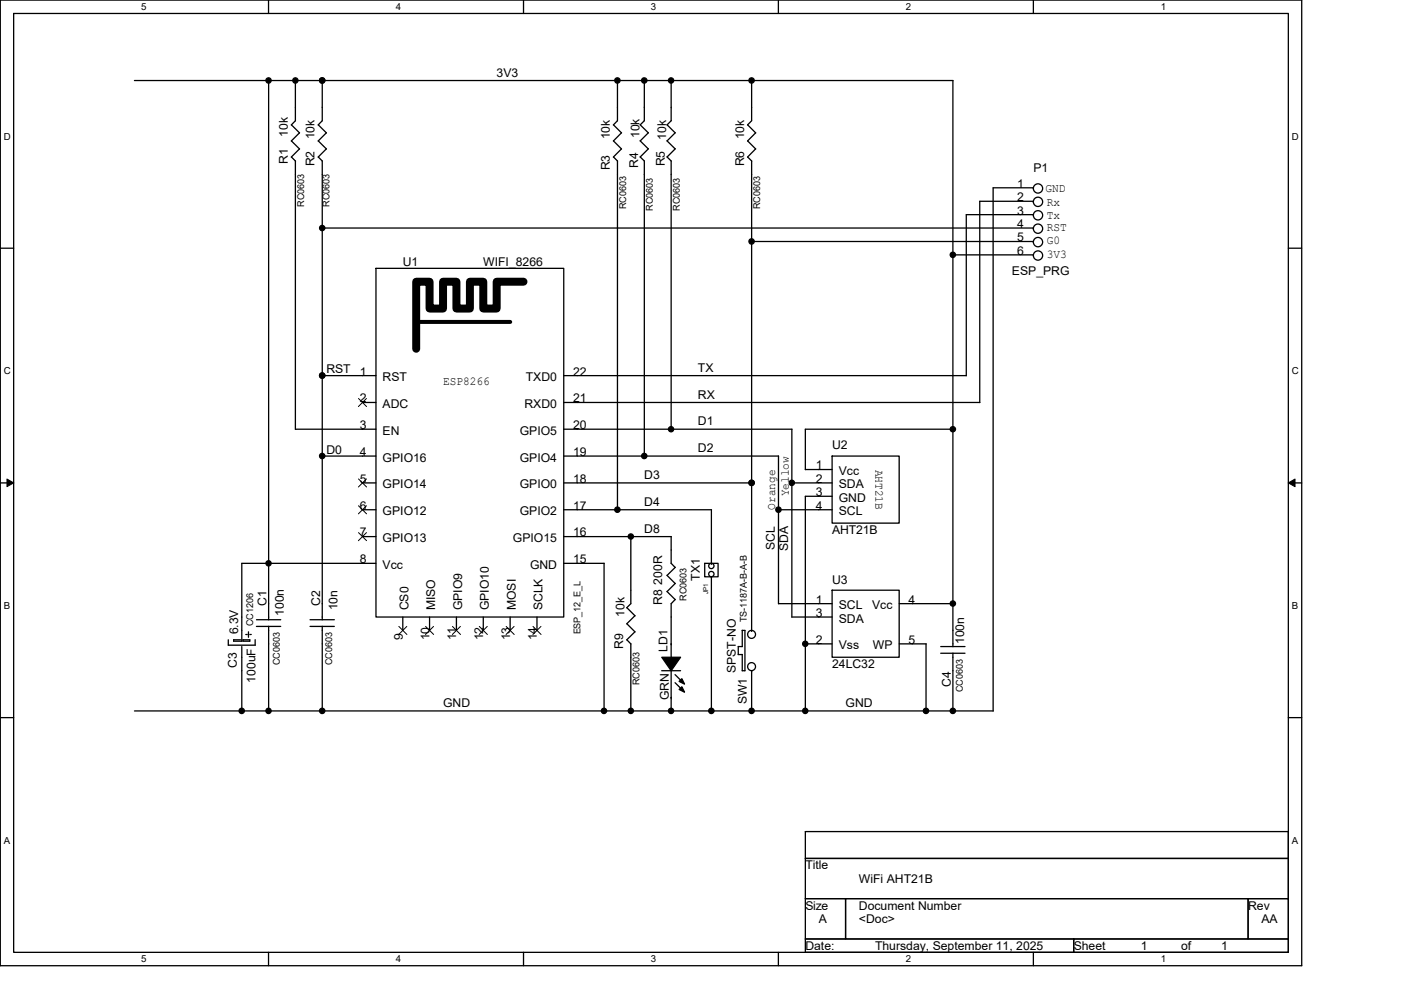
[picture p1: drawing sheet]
<svg xmlns="http://www.w3.org/2000/svg" width="297mm" height="210mm" viewBox="0 0 297 210" stroke-linecap="round" stroke-linejoin="round" font-family="sans-serif">
<path d="M.1 0h275.9v204.8h-275.9zM2.9 2.9h270.3v199.1h-270.3z" fill="none" stroke="#000" stroke-width=".28"/>
<g fill="#fff">
<path d="M29.9 .3h1.1v2.3h-1.1z"/>
<path d="M29.9 202.3h1.1v2.3h-1.1z"/>
</g>
<path d="M56.9 0v2.9M56.9 202v2.8" fill="none" stroke="#000" stroke-width=".28"/>
<g fill="#fff">
<path d="M83.9 .3h1.2v2.3h-1.2z"/>
<path d="M83.9 202.3h1.2v2.3h-1.2z"/>
</g>
<path d="M111 0v2.9M111 202v2.8" fill="none" stroke="#000" stroke-width=".28"/>
<g fill="#fff">
<path d="M138 .3h1.1v2.3h-1.1z"/>
<path d="M138 202.3h1.1v2.3h-1.1z"/>
</g>
<path d="M165 0v2.9M165 202v2.8" fill="none" stroke="#000" stroke-width=".28"/>
<g fill="#fff">
<path d="M192 .3h1.2v2.3h-1.2z"/>
<path d="M192 202.3h1.2v2.3h-1.2z"/>
</g>
<path d="M219.1 0v2.9M219.1 202v2.8" fill="none" stroke="#000" stroke-width=".28"/>
<g fill="#fff">
<path d="M246.1 .3h1.1v2.3h-1.1z"/>
<path d="M246.1 202.3h1.1v2.3h-1.1z"/>
<path d="M.8 27.7h1.5v2.3h-1.5z"/>
<path d="M273.9 27.7h1.5v2.3h-1.5z"/>
<path d="M.8 77.5h1.5v2.3h-1.5z"/>
<path d="M273.9 77.5h1.5v2.3h-1.5z"/>
</g>
<path d="M.1 52.6h2.8M273.2 52.6h2.8" fill="none" stroke="#000" stroke-width=".28"/>
<g fill="#fff">
<path d="M.8 127.3h1.4v2.3h-1.4z"/>
<path d="M273.9 127.3h1.3v2.3h-1.3z"/>
</g>
<path d="M.1 102.4h2.8M273.2 102.4h2.8" fill="none" stroke="#000" stroke-width=".28"/>
<path d="M1.5 101.6l1.4 .8-1.4 .8zM273.2 102.4l1.4-.8v1.6z" fill="#000" stroke="#000" stroke-width=".21"/>
<g fill="#fff">
<path d="M.8 177.1h1.4v2.3h-1.4z"/>
<path d="M273.9 177.1h1.3v2.3h-1.3z"/>
</g>
<g fill="none" stroke="#000" stroke-width=".28">
<path d="M28.5 17.1h173.5v120.1M57 17.1v114.4M62.6 17.1v8.5l-.8 .9M68.3 17.1v8.5l-.8 .9 1.7 1.7M130.9 17.1v8.5l-.9 .9M136.6 17.1v8.5M142.3 17.1v8.5l-.9 .9M159.4 17.1v8.5l-.9 .9M61.8 26.5l1.7 1.7-1.7 1.7M61.8 29.9l1.7 1.7-1.7 1.7M61.8 33.3l.8 .9M62.6 34.1v57l17.1-.1"/>
<path d="M67.5 33.3l.8 .9M68.3 34.1v97.4M69.2 28.2l-1.7 1.7 1.7 1.7M69.2 31.6l-1.7 1.7M130.1 26.5l1.7 1.7-1.8 1.7M130.1 29.9l1.7 1.7-1.8 1.7M130.1 33.3l.8 .9M130.9 34.1v74M135.7 29.9l1.8 1.7M135.7 26.5l1.8 1.7M135.7 33.3l.9 .8v62.7M136.6 25.6l-.9 .9"/>
<path d="M137.5 31.6l-1.8 1.7M137.5 28.2l-1.8 1.7M141.4 29.9l1.7 1.7M141.4 26.5l1.7 1.7M143.2 31.6l-1.8 1.7 .9 .8v57M143.2 28.2l-1.8 1.7M158.5 26.5l1.7 1.7-1.7 1.7M158.5 29.9l1.7 1.7-1.7 1.7M158.5 33.3l.9 .9M159.4 34.1v99.6M219.1 39.8h.1M219.1 39.8h-8.5v111h-182.1"/>
<path d="M68.3 48.4h150.8M79.7 56.9h39.8v74h-39.8zM159.4 51.2h59.7M202 54.1h17.1M219.1 42.7h.1M219.1 45.5h.1M219.1 48.4h.1M219.1 51.2h.1M219.1 54.1h.1M219.1 42.7h-11.4v42.7h-88.2M219.1 45.5h-14.2v34.2M79.7 79.7h-11.4"/>
<path d="M119.5 79.7h85.4M76.9 85.4h2.8M79.7 96.7h-11.4M119.5 96.7h45.6v31.3h11.3M119.5 91h48.4M167.9 91v39.9h8.5M176.4 96.7h14.2v14.3h-14.2zM202.1 91h-31.4v8.6h5.7M76.9 108.1h2.8M76.9 102.4h2.8M76.9 113.8h2.8M79.7 119.5h-28.4v16.5h-1.8"/>
<path d="M119.5 108.1h31.4l-.1 11.4M119.5 102.4h39.9M119.5 113.8h22.8v5.7M119.5 119.5h8.6M128.1 119.5v31.3M133.7 113.8v14.2l-.8 .9 1.7 1.7-1.7 1.7 1.7 1.7M142.3 119.5l.8 .9M149.4 119.5h2.8v2.8h-2.8zM150.8 119.5h.1M176.4 105.3h-5.7v45.5M176.4 108.1h-11.3M176.4 102.4h-8.5"/>
<path d="M51 135.7h-1.5v.3M51.3 137.1v13.7M51.5 135.7h1.5v.3h-1.5zM52.1 134.6h.3M52.7 134v1.2M53 134.6h.3M54.1 135.7v1.1l-5.7 .1v-1.2M54.4 132.9h5.1M54.4 131.4h5.1M57 132.8v18M65.7 132.9h5.2M65.7 131.4h5.2"/>
<path d="M68.3 132.8v18M85.4 130.9v2.8M91.1 130.9v2.8M96.8 130.9v2.8M102.5 130.9v2.8M108.2 130.9v2.8M113.9 130.9v2.8M132.9 135.7l.9 .9M133.7 136.6v14.2M134.6 134l-1.7 1.7M141.4 122l1.8 1.7-1.8 1.8 1.8 1.6-.9 .9v11.4M142.3 136.6h.1"/>
<path d="M143.2 120.3l-1.8 1.7M150.8 122.3v28.5M150.8 122.3h.1M157.4 133.7v3.4h-.9v1.7h.9l-.1 3.5h.6v-8.6h-.6M159.4 133.7h.1M176.4 136.6h-5.7M176.4 125.2h14.2v14.2h-14.2zM190.6 136.6h5.8M190.6 128h11.5M196.3 136.6v14.2M199.5 137.1h5.1M199.5 138.6h5.1"/>
<path d="M202 138.5v12.3M.1 152.2h2.8M140.3 142.3h4M142.3 142.3v8.5M142.3 147.9h.1M143.1 143.1l1.8 1.7M143.1 144.8l1.8 1.7M159.4 142.3v8.5M159.4 142.3h.1M273.2 152.2h2.8M170.7 176.4h102.5v5.7h-102.5zM170.7 199.2h56.9v2.8h-56.9z"/>
<path d="M170.7 182.1h102.5v8.5h-102.5zM170.7 190.6h8.6v8.6h-8.6zM179.3 190.6h85.3v8.6h-85.3zM227.6 199.2h45.6v2.8h-45.6zM264.6 190.6h8.6v8.6h-8.6z"/>
<circle cx="220.1" cy="40" r=".99"/>
<circle cx="220.1" cy="51.3" r=".99"/>
<circle cx="220.1" cy="54.2" r=".99"/>
<circle cx="220.1" cy="45.7" r=".99"/>
<circle cx="220.1" cy="42.8" r=".99"/>
<circle cx="220.1" cy="48.5" r=".99"/>
<circle cx="150.8" cy="120" r=".57"/>
<circle cx="150.8" cy="121.8" r=".57"/>
<circle cx="159.3" cy="134.6" r=".84"/>
<circle cx="159.3" cy="141.4" r=".84"/>
</g>
<path d="M111 59.8h-5.7v5.6h-2.8v-5.6h-2.9v5.6h-2.8v-5.6h-2.9v5.6h-2.8v-5.6h-2.9v14.2" fill="none" stroke="#000" stroke-width="1.7"/>
<path d="M88.2 68.3h20" fill="none" stroke="#000" stroke-width=".85"/>
<g fill="none" stroke="#000" stroke-width=".21">
<path d="M76 84.5l1.7 1.7M77.7 84.5l-1.7 1.7M76 107.3l1.7 1.7M76 113l1.7 1.7M76 101.6l1.7 1.7M77.7 107.3l-1.7 1.7M77.7 113l-1.7 1.7M77.7 101.6l-1.7 1.7M84.6 132.9l1.7 1.7M86.3 132.9l-1.8 1.7M90.2 132.9l1.7 1.7M91.9 132.9l-1.7 1.7"/>
<path d="M95.9 132.9l1.7 1.7M97.6 132.9l-1.7 1.7M101.6 132.9l1.7 1.7M103.3 132.9l-1.7 1.7M107.3 132.9l1.7 1.7M109 132.9l-1.7 1.7M113 132.9l1.7 1.7M114.7 132.9l-1.7 1.7"/>
</g>
<g fill="#000" stroke="#000" stroke-width=".28">
<path d="M140.3 139.4h4l-2 2.9z" fill-rule="evenodd"/>
<path d="M144.6 145.7l.5 1.1-1.1-.6z" fill-rule="evenodd"/>
<path d="M144.6 144l.5 1.1-1.1-.6z" fill-rule="evenodd"/>
<circle cx="56.9" cy="17.1" r=".56"/>
<circle cx="62.6" cy="17.1" r=".56"/>
<circle cx="68.3" cy="17.1" r=".57"/>
<circle cx="130.9" cy="17.1" r=".57"/>
<circle cx="136.6" cy="17.1" r=".57"/>
<circle cx="142.3" cy="17.1" r=".56"/>
<circle cx="159.3" cy="17.1" r=".57"/>
<circle cx="68.3" cy="48.4" r=".56"/>
<circle cx="159.3" cy="51.2" r=".57"/>
<circle cx="202" cy="54" r=".57"/>
<circle cx="68.3" cy="79.7" r=".57"/>
<circle cx="68.3" cy="96.7" r=".57"/>
<circle cx="136.6" cy="96.7" r=".57"/>
<circle cx="142.3" cy="91" r=".55"/>
<circle cx="202" cy="91" r=".56"/>
<circle cx="56.9" cy="119.5" r=".55"/>
<circle cx="130.9" cy="108.1" r=".57"/>
<circle cx="133.7" cy="113.8" r=".55"/>
<circle cx="159.3" cy="102.4" r=".57"/>
<circle cx="165" cy="108.1" r=".57"/>
<circle cx="167.9" cy="102.4" r=".57"/>
<circle cx="170.7" cy="136.6" r=".56"/>
<circle cx="202" cy="128" r=".56"/>
<circle cx="51.2" cy="150.8" r=".57"/>
<circle cx="56.9" cy="150.8" r=".56"/>
<circle cx="68.3" cy="150.8" r=".57"/>
<circle cx="128" cy="150.8" r=".56"/>
<circle cx="133.7" cy="150.8" r=".56"/>
<circle cx="142.3" cy="150.8" r=".56"/>
<circle cx="150.8" cy="150.8" r=".57"/>
<circle cx="159.3" cy="150.8" r=".57"/>
<circle cx="170.7" cy="150.8" r=".56"/>
<circle cx="196.3" cy="150.8" r=".57"/>
<circle cx="202" cy="150.8" r=".57"/>
</g>
<g font-size="2.6">
<text x="105.3" y="16.3">3V3</text>
<text x="61" y="29" transform="rotate(-90 61 29)">10k</text>
<text x="66.7" y="29.6" transform="rotate(-90 66.7 29.6)">10k</text>
<text x="129.3" y="29.6" transform="rotate(-90 129.3 29.6)">10k</text>
<text x="135.6" y="29.3" transform="rotate(-90 135.6 29.3)">10k</text>
<text x="141.2" y="29.6" transform="rotate(-90 141.2 29.6)">10k</text>
<text x="157.8" y="29.6" transform="rotate(-90 157.8 29.6)">10k</text>
<text x="61" y="34.7" transform="rotate(-90 61 34.7)">R1</text>
<text x="66.7" y="35.3" transform="rotate(-90 66.7 35.3)">R2</text>
<text x="135.3" y="35.6" transform="rotate(-90 135.3 35.6)">R4</text>
<text x="141" y="35.3" transform="rotate(-90 141 35.3)">R5</text>
<text x="157.8" y="35.3" transform="rotate(-90 157.8 35.3)">R6</text>
<text x="129.3" y="36.1" transform="rotate(-90 129.3 36.1)">R3</text>
<text x="215.7" y="39.8">1</text>
<text x="219.1" y="36.4">P1</text>
<text x="221.7" y="40.7">GND</text>
<text x="215.7" y="42.7">2</text>
<text x="215.7" y="45.5">3</text>
<text x="222" y="46.4">Tx</text>
<text x="222" y="43.6">Rx</text>
<text x="215.7" y="48.3">4</text>
<text x="215.7" y="51.2">5</text>
<text x="222" y="49">RST</text>
<text x="222" y="51.9">G0</text>
<text x="85.4" y="56.4">U1</text>
<text x="102.5" y="56.4">WIFI_8266</text>
<text x="214.5" y="58.4">ESP_PRG</text>
<text x="215.7" y="54">6</text>
<text x="222" y="54.7">3V3</text>
<text x="69.2" y="79.1">RST</text>
<text x="76.3" y="79.7">1</text>
<text x="81.1" y="80.8">RST</text>
<text x="93.9" y="81.7">ESP8266</text>
<text x="111.5" y="80.8">TXD0</text>
<text x="121.5" y="79.7">22</text>
<text x="148" y="78.8">TX</text>
<text x="76.3" y="85.3">2</text>
<text x="81.1" y="86.5">ADC</text>
<text x="111.2" y="86.5">RXD0</text>
<text x="121.5" y="85.3">21</text>
<text x="148" y="84.5">RX</text>
<text x="76.3" y="91">3</text>
<text x="81.1" y="92.2">EN</text>
<text x="110.2" y="92.2">GPIO5</text>
<text x="121.5" y="91">20</text>
<text x="148" y="90.2">D1</text>
<text x="148" y="95.9">D2</text>
<text x="176.4" y="95.3">U2</text>
<text x="69.2" y="96.2">D0</text>
<text x="76.3" y="96.7">4</text>
<text x="81.1" y="97.9">GPIO16</text>
<text x="110.2" y="97.9">GPIO4</text>
<text x="121.5" y="96.7">19</text>
<text x="136.6" y="101.6">D3</text>
<text x="173" y="99.6">1</text>
<text x="177.8" y="100.8">Vcc</text>
<text x="185.6" y="99.6" transform="rotate(90 185.6 99.6)">AHT21B</text>
<text x="76.3" y="102.4">5</text>
<text x="81.1" y="103.6">GPIO14</text>
<text x="110.2" y="103.6">GPIO0</text>
<text x="121.5" y="102.4">18</text>
<text x="136.6" y="107.3">D4</text>
<text x="167.2" y="105.3" transform="rotate(-90 167.2 105.3)">Yellow</text>
<text x="173" y="105.2">3</text>
<text x="173" y="102.4">2</text>
<text x="177.8" y="106.4">GND</text>
<text x="177.8" y="103.6">SDA</text>
<text x="76.3" y="108.1">6</text>
<text x="76.3" y="113.8">7</text>
<text x="81.1" y="109.3">GPIO12</text>
<text x="110.2" y="109.3">GPIO2</text>
<text x="121.5" y="113.8">16</text>
<text x="121.5" y="108.1">17</text>
<text x="136.6" y="113">D8</text>
<text x="164.4" y="108.1" transform="rotate(-90 164.4 108.1)">Orange</text>
<text x="173" y="108.1">4</text>
<text x="176.4" y="113.3">AHT21B</text>
<text x="177.8" y="109.3">SCL</text>
<text x="76.3" y="119.5">8</text>
<text x="81.1" y="115">GPIO13</text>
<text x="108.8" y="115">GPIO15</text>
<text x="121.5" y="119.5">15</text>
<text x="164.3" y="116.6" transform="rotate(-90 164.3 116.6)">SCL</text>
<text x="167.1" y="116.9" transform="rotate(-90 167.1 116.9)">SDA</text>
<text x="81.1" y="120.7">Vcc</text>
<text x="112.4" y="120.6">GND</text>
<text x="148.4" y="123.2" transform="rotate(-90 148.4 123.2)">TX1</text>
<text x="176.4" y="123.8">U3</text>
<text x="56.5" y="128.6" transform="rotate(-90 56.5 128.6)">C1</text>
<text x="60.2" y="130.6" transform="rotate(-90 60.2 130.6)">100n</text>
<text x="67.9" y="128.6" transform="rotate(-90 67.9 128.6)">C2</text>
<text x="71.6" y="129.5" transform="rotate(-90 71.6 129.5)">10n</text>
<text x="86.6" y="129.5" transform="rotate(-90 86.6 129.5)">CS0</text>
<text x="92.3" y="129.5" transform="rotate(-90 92.3 129.5)">MISO</text>
<text x="98" y="129.5" transform="rotate(-90 98 129.5)">GPIO9</text>
<text x="103.6" y="129.5" transform="rotate(-90 103.6 129.5)">GPIO10</text>
<text x="109.3" y="129.5" transform="rotate(-90 109.3 129.5)">MOSI</text>
<text x="115" y="129.5" transform="rotate(-90 115 129.5)">SCLK</text>
<text x="132.4" y="130.9" transform="rotate(-90 132.4 130.9)">10k</text>
<text x="140.4" y="128.3" transform="rotate(-90 140.4 128.3)">R8 200R</text>
<text x="173" y="128">1</text>
<text x="173" y="130.9">3</text>
<text x="177.8" y="129.2">SCL</text>
<text x="184.9" y="129.2">Vcc</text>
<text x="192.6" y="128">4</text>
<text x="50.5" y="134.6" transform="rotate(-90 50.5 134.6)">6.3V</text>
<text x="85.4" y="135.8" transform="rotate(-90 85.4 135.8)">9</text>
<text x="91.1" y="135.8" transform="rotate(-90 91.1 135.8)">10</text>
<text x="96.7" y="135.8" transform="rotate(-90 96.7 135.8)">11</text>
<text x="102.4" y="135.8" transform="rotate(-90 102.4 135.8)">12</text>
<text x="108.1" y="135.8" transform="rotate(-90 108.1 135.8)">13</text>
<text x="113.8" y="135.8" transform="rotate(-90 113.8 135.8)">14</text>
<text x="132.1" y="137.7" transform="rotate(-90 132.1 137.7)">R9</text>
<text x="173" y="136.5">2</text>
<text x="177.8" y="137.7">Vss</text>
<text x="177.8" y="132">SDA</text>
<text x="185.1" y="137.7">WP</text>
<text x="192.6" y="136.5">5</text>
<text x="204.4" y="136.6" transform="rotate(-90 204.4 136.6)">100n</text>
<text x="50.2" y="141.7" transform="rotate(-90 50.2 141.7)">C3</text>
<text x="141.5" y="138.3" transform="rotate(-90 141.5 138.3)">LD1</text>
<text x="156" y="142.8" transform="rotate(-90 156 142.8)">SPST-NO</text>
<text x="176.4" y="141.7">24LC32</text>
<text x="54.2" y="144.8" transform="rotate(-90 54.2 144.8)">100uF</text>
<text x="93.9" y="150">GND</text>
<text x="141.8" y="148.5" transform="rotate(-90 141.8 148.5)">GRN</text>
<text x="158.3" y="149.4" transform="rotate(-90 158.3 149.4)">SW1</text>
<text x="179.3" y="150">GND</text>
<text x="201.6" y="145.7" transform="rotate(-90 201.6 145.7)">C4</text>
<text x="170.7" y="184.4">Title</text>
<text x="182.1" y="187.2">WiFi AHT21B</text>
<text x="170.7" y="192.9">Size</text>
<text x="173.6" y="195.8">A</text>
<text x="182.1" y="192.9">Document Number</text>
<text x="182.1" y="195.8">&lt;Doc&gt;</text>
<text x="264.6" y="192.9">Rev</text>
<text x="267.5" y="195.8">AA</text>
<text x="170.7" y="201.5">Date:</text>
<text x="185.5" y="201.5">Thursday, September 11, 2025</text>
<text x="227.6" y="201.5">Sheet</text>
<text x="241.9" y="201.5">1</text>
<text x="250.4" y="201.5">of</text>
<text x="258.9" y="201.5">1</text>
</g>
<g font-size="2">
<text x="29.9" y="2.1">5</text>
<text x="83.9" y="2.1">4</text>
<text x="138" y="2.1">3</text>
<text x="192" y="2.1">2</text>
<text x="246.1" y="2.1">1</text>
<text x=".8" y="29.6">D</text>
<text x="273.9" y="29.6">D</text>
<text x="64.5" y="43.8" transform="rotate(-90 64.5 43.8)">RC0603</text>
<text x="69.9" y="43.8" transform="rotate(-90 69.9 43.8)">RC0603</text>
<text x="132.8" y="44.4" transform="rotate(-90 132.8 44.4)">RC0603</text>
<text x="138.4" y="44.7" transform="rotate(-90 138.4 44.7)">RC0603</text>
<text x="144.1" y="44.7" transform="rotate(-90 144.1 44.7)">RC0603</text>
<text x="161.2" y="44.4" transform="rotate(-90 161.2 44.4)">RC0603</text>
<text x=".8" y="79.4">C</text>
<text x="273.9" y="79.4">C</text>
<text x=".8" y="129.2">B</text>
<text x="145.6" y="127.5" transform="rotate(-90 145.6 127.5)">RC0603</text>
<text x="273.9" y="129.2">B</text>
<text x="53.7" y="132.9" transform="rotate(-90 53.7 132.9)">CC1206</text>
<text x="123.1" y="134.6" transform="rotate(-90 123.1 134.6)">ESP_12_E_L</text>
<text x="158.4" y="132" transform="rotate(-90 158.4 132)">TS-1187A-B-A-B</text>
<text x="59.3" y="141.1" transform="rotate(-90 59.3 141.1)">CC0603</text>
<text x="70.5" y="141.1" transform="rotate(-90 70.5 141.1)">CC0603</text>
<text x="135.6" y="145.4" transform="rotate(-90 135.6 145.4)">RC0603</text>
<text x="204.1" y="146.8" transform="rotate(-90 204.1 146.8)">CC0603</text>
<text x=".8" y="178.9">A</text>
<text x="273.9" y="178.9">A</text>
<text x="29.9" y="204.1">5</text>
<text x="83.9" y="204.1">4</text>
<text x="138" y="204.1">3</text>
<text x="192" y="204.1">2</text>
<text x="246.1" y="204.1">1</text>
</g>
<text font-size="1.4" x="150.2" y="126" transform="rotate(-90 150.2 126)">JP1</text>
</svg>
